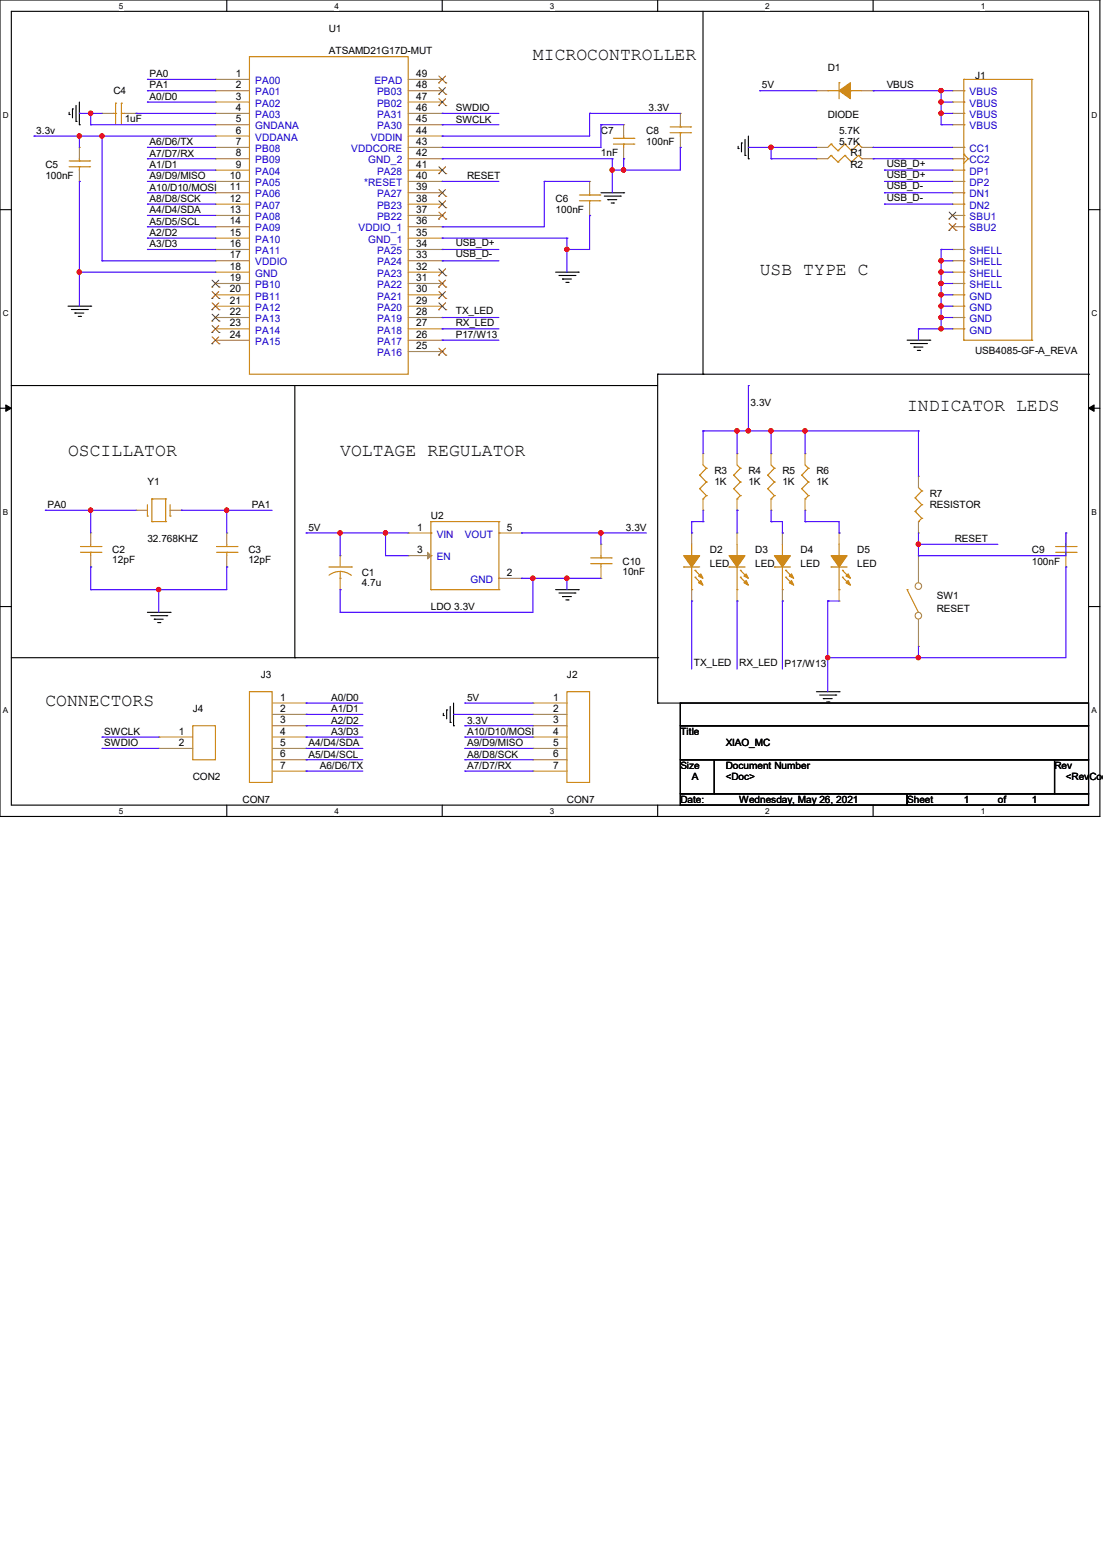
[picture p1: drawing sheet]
<svg xmlns="http://www.w3.org/2000/svg" width="210mm" height="297mm" viewBox="0 0 210 297" stroke-linecap="round" stroke-linejoin="round" font-family="sans-serif">
<path d="M0 0h209.4v155.4h-209.4zM2.2 2.2h205.1v151.1h-205.1z" fill="none" stroke="#000" stroke-width=".21"/>
<g fill="#fff">
<path d="M22.6 .3h.9v1.7h-.9z"/>
<path d="M22.6 153.5h.9v1.8h-.9z"/>
</g>
<path d="M43.2 0v2.2M43.2 153.3v2.1" fill="none" stroke="#000" stroke-width=".21"/>
<g fill="#fff">
<path d="M63.7 .3h.8v1.7h-.8z"/>
<path d="M63.7 153.5h.8v1.8h-.8z"/>
</g>
<path d="M84.2 0v2.2M84.2 153.3v2.1" fill="none" stroke="#000" stroke-width=".21"/>
<g fill="#fff">
<path d="M104.7 .3h.8v1.7h-.8z"/>
<path d="M104.7 153.5h.8v1.8h-.8z"/>
</g>
<path d="M125.2 0v2.2M125.2 153.3v2.1" fill="none" stroke="#000" stroke-width=".21"/>
<g fill="#fff">
<path d="M145.7 .3h.9v1.7h-.9z"/>
<path d="M145.7 153.5h.9v1.8h-.9z"/>
</g>
<path d="M166.2 0v2.2M166.2 153.3v2.1" fill="none" stroke="#000" stroke-width=".21"/>
<g fill="#fff">
<path d="M186.7 .3h.9v1.7h-.9z"/>
<path d="M186.7 153.5h.9v1.8h-.9z"/>
<path d="M.6 21h1.1v1.8h-1.1z"/>
<path d="M207.8 21h1.1v1.8h-1.1z"/>
<path d="M.6 58.8h1.1v1.7h-1.1z"/>
<path d="M207.8 58.8h1.1v1.7h-1.1z"/>
</g>
<path d="M0 39.9h2.2M207.3 39.9h2.1" fill="none" stroke="#000" stroke-width=".21"/>
<g fill="#fff">
<path d="M.6 96.6h1v1.7h-1z"/>
<path d="M207.8 96.6h1v1.7h-1z"/>
</g>
<path d="M0 77.7h2.2M207.3 77.7h2.1" fill="none" stroke="#000" stroke-width=".21"/>
<path d="M1.1 77.1l1.1 .6-1.1 .6zM207.3 77.7l1-.6v1.2z" fill="#000" stroke="#000" stroke-width=".19"/>
<g fill="#fff">
<path d="M.6 134.4h.9v1.7h-.9z"/>
<path d="M207.8 134.4h1v1.7h-1z"/>
</g>
<g fill="none" stroke="#000" stroke-width=".21">
<path d="M15.1 19.4v4.3M133.9 2.2v69M13.2 21.8h.1M13.2 21.4v.4M13.8 20.7h.1M13.8 20.7v1.7M14.5 23.1h.1M14.5 20.1v3M15.1 23.7h.1M114.4 36.7h4.3M115.1 37.3h3M115.7 38h.1"/>
<path d="M115.7 38h1.7M116.4 38.7h.4M116.8 38.7h.1M118.1 37.3h.1M118.7 36.7h.1M140.5 28.3h.1M140.5 27.9v.4M141.2 27.2h.1M141.2 27.2v1.7M141.9 29.6h.1M141.9 26.5v3.1M142.5 30.2h.1"/>
<path d="M142.5 25.9v4.3M13 58.3h4.3M13.6 58.9h3M14.3 59.6h.1M14.3 59.6h1.7M16.6 58.9h.1M17.3 58.3h.1M105.8 51.8h4.3M106.4 52.5h3.1M107.1 53.1h.1M107.1 53.1h1.7M107.7 53.8h.5"/>
<path d="M108.2 53.8h.1M109.5 52.5h.1M110.1 51.8h.1M2.2 73.4h.1M2.2 73.4h123M14.9 60.2h.4M15.3 60.2h.1M56.1 73.4v51.8M125.2 71.2h.1M125.2 71.2h82.1M125.2 71.2v62.7M133.9 71.2h.1"/>
<path d="M172.7 64.8h4.3M173.4 65.4h3M174 66.1h.1M174 66.1h1.7M174.7 66.7h.4M175.1 66.7h.1M176.4 65.4h.1M177 64.8h.1M207.3 71.2h.1M0 115.5h2.2M28.1 116.6h4.3M28.7 117.2h3"/>
<path d="M29.4 117.9h.1M29.4 117.9h1.7M30 118.5h.4M30.4 118.5h.1M31.7 117.2h.1M32.4 116.6h.1M105.8 112.3h4.3M106.4 112.9h3.1M107.1 113.6h.1M107.1 113.6h1.7M107.7 114.2h.5M108.2 114.2h.1"/>
<path d="M109.5 112.9h.1M110.1 112.3h.1M207.3 115.5h2.1M2.2 125.2h123M56.1 125.2h.1M84.4 136.2h.1M84.4 135.8v.4M85 135.2h.1M85 135.2v1.7M85.7 137.5h.1M85.7 134.5v3M86.4 138.2h.1"/>
<path d="M86.4 133.9v4.3M125.2 133.9h.1M125.2 125.2h.1M125.2 133.9h4.3M129.5 133.9h77.8v4.3h-77.8zM129.5 138.2h77.8v6.5h-77.8zM129.5 133.9h.1M155.4 131.7h4.4M156.1 132.3h3M156.8 133h.1M156.8 133h1.7M157.4 133.6h.4"/>
<path d="M157.8 133.6h.1M159.1 132.3h.1M159.8 131.7h.1M129.5 144.7h6.5v6.4h-6.5zM129.5 151.1h43.2v2.2h-43.2zM136 144.7h64.8v6.4h-64.8zM172.7 151.1h34.6v2.2h-34.6zM200.8 144.7h6.5v6.4h-6.5z"/>
</g>
<g fill="none" stroke="#cc8006" stroke-width=".21">
<path d="M157.6 17.3h.1M157.6 17.3h2.2M159.8 15.7h.1M159.8 15.7v3.1M161.9 17.3h.1M161.9 17.3h2.2M158.2 27.4h.1M158.2 27.4l-.6 .7M158.2 27.4l1.4 1.3M159.6 28.7h.1M160.9 27.4h.1M160.9 27.4l-1.3 1.3"/>
<path d="M160.9 27.4l1.2 1.3M162.1 28.7h.1M163.4 27.4h.1M163.4 27.4l-1.3 1.3M163.4 27.4l.7 .7M164.1 28.1h.1M82 99.3h.1M82 99.3h13M82 99.3v13M95 99.3h.1M95 99.3v13M139.7 90.5h.1"/>
<path d="M139.7 93h.1M139.7 90.5l1.3 1.3M139.7 93l1.3 1.4M140.3 95h.1M140.3 88.5l.7 .7M141 89.2h.1M141 91.8h.1M141 94.4h.1M141 89.2l-1.3 1.3M141 91.8l-1.3 1.2M141 94.4l-.7 .6M146.2 90.5h.1"/>
<path d="M146.2 93h.1M146.2 90.5l1.2 1.3M146.2 93l1.2 1.4M146.8 95h.1M146.8 88.5l.6 .7M147.4 89.2h.1M147.4 91.8h.1M147.4 94.4h.1M147.4 89.2l-1.2 1.3M147.4 91.8l-1.2 1.2M147.4 94.4l-.6 .6M82 112.3h.1"/>
<path d="M82 101.5h.1M82 105.8h.1M82 112.3h13M95 112.3h.1M95 110.1h.1M95 101.5h.1M112.5 107.3h3.9M112.5 106.2h3.9M114.4 106.2h.1M114.4 107.3h.1M114.4 105.8v.4M114.4 107.3v.6"/>
<path d="M116.4 107.3h.1M116.4 106.2h.1M172.7 112.3h.1M172.7 112.3l2.2 4.3M47.5 131.7h4.3v17.3h-4.3z"/>
</g>
<g fill="none" stroke="#a84" stroke-width=".21">
<path d="M155.4 17.3h.1M155.4 17.3h2.2M164.1 17.3h2.1M166.2 17.3h.1M155.4 28.1h.1M155.4 28.1h2.2M164.1 28.1h2.1M166.2 28.1h.1M140.3 86.4h.1M140.3 97.2h.1M140.3 86.4v2.1M140.3 95v2.2"/>
<path d="M146.8 86.4h.1M146.8 97.2h.1M146.8 86.4v2.1M146.8 95v2.2M77.7 101.5h.1M77.7 105.8h.1M77.7 101.5h4.3M77.7 105.8h4.3M95 101.5h4.3M95 110.1h4.3M99.3 110.1h.1M99.3 101.5h.1"/>
<path d="M114.4 103.6h.1M114.4 110.1h.1M114.4 103.6v2.2M114.4 107.9v2.2M51.8 133.9h6.5M51.8 136h6.5M51.8 138.2h6.5M58.3 133.9h.1M58.3 136h.1M58.3 138.2h.1M51.8 140.3h6.5M51.8 142.5h6.5"/>
<path d="M51.8 144.7h6.5M51.8 146.8h6.5M58.3 140.3h.1M58.3 142.5h.1M58.3 144.7h.1M58.3 146.8h.1"/>
</g>
<path d="M81.4 105.2l.6 .6-.6 .6z" fill="#a84" stroke="#a84" stroke-width=".21"/>
<path d="M159.8 17.3l2.1-1.6v3.1z" fill-rule="evenodd" fill="#cc8006" stroke="#cc8006" stroke-width=".21"/>
<circle cx="174.8" cy="117.2" r=".62" fill="#fff" stroke="#a84" stroke-width=".21"/>
<path d="M174.9 117.9v5.2M174.9 123.1h.1" fill="none" stroke="#a84" stroke-width=".21"/>
<circle cx="174.8" cy="111.6" r=".62" fill="#fff" stroke="#a84" stroke-width=".21"/>
<g fill="none" stroke="#a84" stroke-width=".21">
<path d="M41 15.1h.1M41 17.3h.1M41 19.4h.1M41 15.1h6.5M41 17.3h6.5M41 19.4h6.5M77.7 15.1h6.5M77.7 17.3h6.5M77.7 19.4h6.5M84.2 19.4h.1M84.2 17.3h.1M84.2 15.1h.1"/>
<path d="M181.4 17.3h.1M181.4 19.4h.1M181.4 17.3h2.1M181.4 19.4h2.1M15.1 28.1h.1M15.1 34.5h.1M15.1 28.1v2.1M15.1 32.4v2.1M19.4 21.6h.1M19.4 21.6h2.2M23.7 21.6h2.2M25.9 21.6h.1"/>
<path d="M41 21.6h.1M41 23.7h.1M41 25.9h.1M41 28.1h.1M41 30.2h.1M41 32.4h.1M41 34.5h.1M41 36.7h.1M41 38.9h.1M41 21.6h6.5M41 23.7h6.5M41 25.9h6.5"/>
<path d="M41 28.1h6.5M41 30.2h6.5M41 32.4h6.5M41 34.5h6.5M41 36.7h6.5M41 38.9h6.5M77.7 21.6h6.5M77.7 23.7h6.5M77.7 25.9h6.5M77.7 28.1h6.5M77.7 30.2h6.5M77.7 32.4h6.5"/>
<path d="M77.7 34.5h6.5M77.7 36.7h6.5M77.7 38.9h6.5M84.2 38.9h.1M84.2 36.7h.1M84.2 34.5h.1M84.2 32.4h.1M84.2 30.2h.1M84.2 28.1h.1M84.2 25.9h.1M84.2 23.7h.1M84.2 21.6h.1"/>
<path d="M112.3 34.5h.1M112.3 34.5v2.2M112.3 38.9v2.1M118.7 23.7h.1M118.7 30.2h.1M118.7 23.7v2.2M118.7 28.1v2.1M129.5 21.6h.1M129.5 28.1h.1M129.5 21.6v2.1M129.5 25.9v2.2M155.4 30.2h.1"/>
<path d="M155.4 30.2h2.2M164.1 30.2h2.1M166.2 30.2h.1M181.4 28.1h.1M181.4 30.2h.1M181.4 32.4h.1M181.4 34.5h.1M181.4 36.7h.1M181.4 38.9h.1M181.4 21.6h.1M181.4 23.7h.1M181.4 21.6h2.1"/>
<path d="M181.4 23.7h2.1M181.4 28.1h2.1M181.4 30.2h2.1M181.4 32.4h2.1M181.4 34.5h2.1M181.4 36.7h2.1M181.4 38.9h2.1M41 41h.1M41 43.2h.1M41 45.3h.1M41 47.5h.1M41 49.7h.1"/>
<path d="M41 51.8h.1M41 54h.1M41 56.1h.1M41 58.3h.1M41 41h6.5M41 43.2h6.5M41 45.3h6.5M41 47.5h6.5M41 49.7h6.5M41 51.8h6.5M41 54h6.5M41 56.1h6.5"/>
<path d="M41 58.3h6.5M77.7 41h6.5M77.7 43.2h6.5M77.7 45.3h6.5M77.7 47.5h6.5M77.7 49.7h6.5M77.7 51.8h6.5M77.7 54h6.5M77.7 56.1h6.5M77.7 58.3h6.5M84.2 58.3h.1M84.2 56.1h.1"/>
<path d="M84.2 54h.1M84.2 51.8h.1M84.2 49.7h.1M84.2 47.5h.1M84.2 45.3h.1M84.2 43.2h.1M84.2 41h.1M112.3 41h.1M181.4 41h.1M181.4 43.2h.1M181.4 56.1h.1M181.4 47.5h.1"/>
<path d="M181.4 49.7h.1M181.4 51.8h.1M181.4 54h.1M181.4 58.3h.1M181.4 41h2.1M181.4 43.2h2.1M181.4 47.5h2.1M181.4 49.7h2.1M181.4 51.8h2.1M181.4 54h2.1M181.4 56.1h2.1M181.4 58.3h2.1"/>
<path d="M41 60.5h.1M41 62.6h.1M41 64.8h.1M41 60.5h6.5M41 62.6h6.5M41 64.8h6.5M77.7 60.5h6.5M77.7 62.6h6.5M77.7 64.8h6.5M77.7 66.9h6.5M84.2 66.9h.1M84.2 64.8h.1"/>
<path d="M84.2 62.6h.1M84.2 60.5h.1M181.4 60.5h.1M181.4 62.6h.1M181.4 60.5h2.1M181.4 62.6h2.1M25.9 97.2h.1M25.9 97.2h2.2M32.4 97.2h2.1M34.5 97.2h.1M133.9 86.4h.1M133.9 97.2h.1"/>
<path d="M133.9 86.4v2.1M133.9 95v2.2M153.3 86.4h.1M153.3 97.2h.1M153.3 86.4v2.1M153.3 95v2.2M174.9 90.7h.1M174.9 90.7v2.1M174.9 99.3v2.2M17.3 101.5h.1M17.3 107.9h.1M17.3 101.5v2.1"/>
<path d="M17.3 105.8v2.1M43.2 101.5h.1M43.2 107.9h.1M43.2 101.5v2.1M43.2 105.8v2.1M64.8 105.8h.1M64.8 112.3h.1M64.8 105.8v2.1M64.8 110.1v2.2M131.7 101.5h.1M131.7 114.4h.1M131.7 101.5v2.1"/>
<path d="M131.7 112.3v2.1M140.3 101.5h.1M140.3 114.4h.1M140.3 101.5v2.1M140.3 112.3v2.1M149 101.5h.1M149 114.4h.1M149 101.5v2.1M149 112.3v2.1M159.8 101.5h.1M159.8 114.4h.1M159.8 101.5v2.1"/>
<path d="M159.8 112.3v2.1M174.9 105.8h.1M174.9 101.5h.1M174.9 105.8v5.2M202.9 101.5h.1M202.9 107.9h.1M202.9 101.5v2.1M202.9 105.8v2.1M101.5 133.9h.1M101.5 136h.1M101.5 138.2h.1M101.5 133.9h6.4"/>
<path d="M101.5 136h6.4M101.5 138.2h6.4M30.2 140.3h.1M30.2 142.5h.1M30.2 140.3h6.5M30.2 142.5h6.5M101.5 140.3h.1M101.5 142.5h.1M101.5 144.7h.1M101.5 146.8h.1M101.5 140.3h6.4M101.5 142.5h6.4"/>
<path d="M101.5 144.7h6.4M101.5 146.8h6.4"/>
</g>
<g fill="none" stroke="#cc8006" stroke-width=".21">
<path d="M22 19.6h.1M22 19.6v3.9M23.1 19.6h.1M23.1 19.6v3.9M47.5 10.8h30.2v60.4h-30.2zM183.5 15.1h.1M183.5 17.3h.1M183.5 19.4h.1M183.5 15.1h13M183.5 15.1v49.7M196.5 15.1h.1M196.5 15.1v49.7"/>
<path d="M13.2 31.7h3.9M13.2 30.6h3.9M15.1 30.6h.1M15.1 31.7h.1M15.1 30.2v.4M15.1 31.7v.7M17.1 31.7h.1M17.1 30.6h.1M21.6 21.6h.4M22 21.6h.1M23.1 21.6h.1M23.1 21.6h.6"/>
<path d="M110.3 38.2h3.9M110.3 37.1h3.9M112.3 37.1h.1M112.3 38.2h.1M112.3 36.7v.4M112.3 38.2v.7M114.2 38.2h.1M114.2 37.1h.1M116.8 27.4h3.9M116.8 26.3h3.9M118.7 26.3h.1M118.7 27.4h.1"/>
<path d="M118.7 25.9v.4M118.7 27.4v.7M120.7 27.4h.1M120.7 26.3h.1M127.6 25.3h3.9M127.6 24.2h3.9M129.5 24.2h.1M129.5 25.3h.1M129.5 23.7v.5M129.5 25.3v.6M131.5 25.3h.1M131.5 24.2h.1"/>
<path d="M158.2 29.6h.1M158.2 29.6l-.6 .6M158.2 29.6l1.4 1.3M159.6 30.9h.1M160.9 29.6h.1M160.9 29.6l-1.3 1.3M160.9 29.6l1.2 1.3M162.1 30.9h.1M163.4 29.6h.1M163.4 29.6l-1.3 1.3M163.4 29.6l.7 .6M164.1 30.2h.1"/>
<path d="M183.5 28.1h.1M183.5 29.4h.1M183.5 30.2h.1M183.5 32.4h.1M183.5 34.5h.1M183.5 36.7h.1M183.5 38.9h.1M183.5 21.6h.1M183.5 23.7h.1M183.5 29.4l.9 .8M184.4 30.2h.1M184.4 30.2l-.9 .9"/>
<path d="M183.5 41h.1M183.5 43.2h.1M183.5 56.1h.1M183.5 47.5h.1M183.5 49.7h.1M183.5 51.8h.1M183.5 54h.1M183.5 58.3h.1M183.5 64.8h.1M183.5 60.5h.1M183.5 62.6h.1M183.5 64.8h13"/>
<path d="M196.5 64.8h.1M28.1 98.3h.1M28.1 96.1v2.2M28.9 99.3h.1M28.9 95h.1M28.9 95v4.3M28.9 99.3h2.6M28.9 95h2.6M31.5 99.3h.1M31.5 95h.1M31.5 95v4.3M32.4 98.3h.1"/>
<path d="M32.4 96.1v2.2M133.2 90.5h.1M133.2 93h.1M133.2 90.5l1.3 1.3M133.2 93l1.3 1.4M133.9 95h.1M133.9 88.5l.6 .7M134.5 89.2h.1M134.5 91.8h.1M134.5 94.4h.1M134.5 89.2l-1.3 1.3M134.5 91.8l-1.3 1.2"/>
<path d="M134.5 94.4l-.6 .6M152.7 90.5h.1M152.7 93h.1M152.7 90.5l1.2 1.3M152.7 93l1.2 1.4M153.3 95h.1M153.3 88.5l.6 .7M153.9 89.2h.1M153.9 91.8h.1M153.9 94.4h.1M153.9 89.2l-1.2 1.3M153.9 91.8l-1.2 1.2"/>
<path d="M153.9 94.4l-.6 .6M174.2 94.8h.1M174.2 97.4h.1M174.2 94.8l1.3 1.3M174.2 97.4l1.3 1.3M174.9 99.3h.1M174.9 92.8l.6 .7M175.5 93.5h.1M175.5 96.1h.1M175.5 98.7h.1M175.5 93.5l-1.3 1.3M175.5 96.1l-1.3 1.3"/>
<path d="M175.5 98.7l-.6 .6M15.3 105.2h3.9M15.3 104.1h3.9M17.3 104.1h.1M17.3 105.2h.1M17.3 103.6v.5M17.3 105.2v.6M19.2 105.2h.1M19.2 104.1h.1M41.2 105.2h3.9M41.2 104.1h3.9M43.2 104.1h.1"/>
<path d="M43.2 105.2h.1M43.2 103.6v.5M43.2 105.2v.6M45.1 105.2h.1M45.1 104.1h.1M62.6 107.9h4.3M64.8 110.1h.1M64.8 108.8l1.3 .3 .8 .4M64.8 108.8l-.9 .1-1.3 .6M64.8 108.8v1.3M66.9 107.9h.1M130.2 107.9h.1"/>
<path d="M130.2 107.9h3M131.7 105.8h.1M131.7 112.3h.1M131.7 103.6v2.2M131.7 107.9v4.4M132.3 108.6h.1M132.3 109.9h.1M132.3 108.6l1.3 1.3M132.3 109.9l1.3 1.3M138.8 107.9h.1M138.8 107.9h3.1M140.3 105.8h.1"/>
<path d="M140.3 112.3h.1M140.3 103.6v2.2M140.3 107.9v4.4M141 108.6h.1M141 109.9h.1M141 108.6l1.3 1.3M141 109.9l1.3 1.3M147.4 107.9h.1M147.4 107.9h3.1M149 105.8h.1M149 112.3h.1M149 103.6v2.2"/>
<path d="M149 107.9v4.4M149.6 108.6h.1M149.6 109.9h.1M149.6 108.6l1.3 1.3M149.6 109.9l1.3 1.3M158.2 107.9h.1M158.2 107.9h3.1M159.8 105.8h.1M159.8 112.3h.1M159.8 103.6v2.2M159.8 107.9v4.4M160.4 108.6h.1"/>
<path d="M160.4 109.9h.1M160.4 108.6l1.3 1.3M160.4 109.9l1.3 1.3M201 105.2h3.9M201 104.1h3.9M202.9 104.1h.1M202.9 105.2h.1M202.9 103.6v.5M202.9 105.2v.6M204.9 105.2h.1M204.9 104.1h.1M36.7 138.2h4.3v6.5h-4.3z"/>
<path d="M107.9 131.7h4.4v17.3h-4.4z"/>
</g>
<g fill="none" stroke="#804000" stroke-width=".19">
<path d="M83.5 17.9h.1M83.5 15.8h.1M83.6 18.8l1.3 1.3M83.6 16.6l1.3 1.3M83.6 14.5l1.3 1.3M84.8 14.5l-1.3 1.3M84.8 18.8l-1.3 1.3M84.8 16.6l-1.3 1.3M84.9 17.9h.1M84.9 15.8h.1M83.5 39.5h.1M83.5 37.4h.1"/>
<path d="M83.5 33.1h.1M83.5 20.1h.1M83.6 38.2l1.3 1.3M83.6 36.1l1.3 1.3M83.6 31.7l1.3 1.4M84.8 38.2l-1.3 1.3M84.8 36.1l-1.3 1.3M84.8 31.7l-1.3 1.4M84.9 39.5h.1M84.9 37.4h.1M84.9 33.1h.1M84.9 20.1h.1"/>
<path d="M40.3 54.7h.1M40.3 56.8h.1M40.3 59h.1M40.4 53.3l1.3 1.4M40.4 55.5l1.3 1.3M40.4 57.7l1.3 1.3M40.4 59.8l1.3 1.3M41.7 53.3l-1.4 1.4M41.7 55.5l-1.4 1.3M41.7 57.7l-1.4 1.3M41.7 59.8l-1.4 1.3M41.7 54.7h.1"/>
<path d="M41.7 56.8h.1M41.7 59h.1M83.5 59h.1M83.5 56.8h.1M83.5 54.7h.1M83.5 52.5h.1M83.5 41.7h.1M83.6 57.7l1.3 1.3M83.6 55.5l1.3 1.3M83.6 53.3l1.3 1.4M83.6 51.2l1.3 1.3M83.6 40.4l1.3 1.3"/>
<path d="M84.8 57.7l-1.3 1.3M84.8 55.5l-1.3 1.3M84.8 53.3l-1.3 1.4M84.8 51.2l-1.3 1.3M84.8 40.4l-1.3 1.3M84.9 59h.1M84.9 56.8h.1M84.9 54.7h.1M84.9 52.5h.1M84.9 41.7h.1M180.7 41.7h.1M180.7 43.9h.1"/>
<path d="M180.7 40.4l1.3 1.3M180.7 42.5l1.3 1.4M182 40.4l-1.3 1.3M182 42.5l-1.3 1.4M182 41.7h.1M182 43.9h.1M40.3 61.1h.1M40.3 63.3h.1M40.3 65.4h.1M40.4 62l1.3 1.3M40.4 64.1l1.3 1.3M41.7 62l-1.4 1.3"/>
<path d="M41.7 64.1l-1.4 1.3M41.7 61.1h.1M41.7 63.3h.1M41.7 65.4h.1M83.5 67.6h.1M83.6 66.3l1.3 1.3M84.8 66.3l-1.3 1.3M84.9 67.6h.1"/>
</g>
<g fill="#cc8006" stroke="#cc8006" stroke-width=".21">
<path d="M158.2 105.8h3.1l-1.5 2.1z" fill-rule="evenodd"/>
<path d="M161.1 111l.4-.5 .4 .9z" fill-rule="evenodd"/>
<path d="M161.1 109.7l.4-.4 .4 .8z" fill-rule="evenodd"/>
<path d="M147.4 105.8h3.1l-1.5 2.1z" fill-rule="evenodd"/>
<path d="M150.7 110.5l.4 .9-.8-.4z" fill-rule="evenodd"/>
<path d="M150.7 109.3l.4 .8-.8-.4z" fill-rule="evenodd"/>
<path d="M138.8 105.8h3.1l-1.6 2.1z" fill-rule="evenodd"/>
<path d="M141.6 111l.5-.5 .4 .9z" fill-rule="evenodd"/>
<path d="M141.6 109.7l.5-.4 .4 .8z" fill-rule="evenodd"/>
<path d="M130.2 105.8h3l-1.5 2.1z" fill-rule="evenodd"/>
<path d="M133 111l.4-.5 .5 .9z" fill-rule="evenodd"/>
<path d="M133.4 109.3l.5 .8-.9-.4z" fill-rule="evenodd"/>
</g>
<g fill="none" stroke="#4200ff" stroke-width=".21">
<path d="M28.1 15.1h.1M28.1 17.3h.1M28.1 19.4h.1M28.1 17.3h12.9M28.1 19.4h12.9M28.1 15.1h12.9M144.7 17.3h.1M144.7 17.3h10.7M166.2 17.3h.1M166.2 17.3h15.2M179.2 17.3h.1M179.2 19.4h.1"/>
<path d="M179.2 17.3v6.4M179.2 19.4h2.2M6.5 25.9h.1M6.5 25.9h34.5M15.1 21.6h.1M15.1 25.9h.1M15.1 34.5h.1M15.1 21.6h4.3M15.1 25.9v2.2M15.1 34.5v23.8M17.3 23.7h.1M17.3 21.6h.1"/>
<path d="M17.3 23.7h23.7M17.3 21.6v2.1M19.4 25.9h.1M19.4 25.9v23.8M25.9 21.6h.1M25.9 21.6h15.1M28.1 28.1h.1M28.1 30.2h.1M28.1 32.4h.1M28.1 34.5h.1M28.1 36.7h.1M28.1 38.9h.1"/>
<path d="M28.1 28.1h12.9M28.1 36.7h12.9M28.1 38.9h12.9M28.1 34.5h12.9M28.1 32.4h12.9M28.1 30.2h12.9M84.2 34.5h.1M84.2 21.6h.1M84.2 23.7h.1M84.2 30.2h.1M84.2 28.1h.1M84.2 25.9h.1"/>
<path d="M84.2 34.5h10.8M84.2 21.6h10.8M84.2 23.7h10.8M84.2 30.2h32.4M103.6 34.5h.1M103.6 34.5h8.7M103.6 34.5v8.7h-19.4M112.3 21.6h.1M112.3 21.6h17.2M112.3 21.6v4.3h-28.1M114.4 23.7h.1M114.4 23.7v4.4h-30.2"/>
<path d="M114.4 23.7h4.3M116.6 30.2h.1M116.6 32.4h.1M116.6 30.2v6.5M118.7 30.2h.1M118.7 32.4h.1M118.7 30.2v2.2M129.5 28.1h.1M129.5 28.1v4.3h-12.9M142.5 28.1h.1M142.5 28.1h12.9M146.8 30.2h.1"/>
<path d="M146.8 28.1h.1M146.8 30.2h8.6M146.8 28.1v2.1M166.2 28.1h.1M166.2 30.2h.1M166.2 28.1h15.2M166.2 30.2h15.2M168.4 36.7h.1M168.4 38.9h.1M168.4 34.5h.1M168.4 32.4h.1M168.4 36.7h13"/>
<path d="M168.4 38.9h13M168.4 34.5h13M168.4 32.4h13M179.2 21.6h.1M179.2 23.7h.1M179.2 21.6h2.2M179.2 23.7h2.2M15.1 51.8h.1M15.1 51.8h25.9M19.4 49.7h.1M19.4 49.7h21.6M28.1 41h.1"/>
<path d="M28.1 43.2h.1M28.1 45.3h.1M28.1 47.5h.1M28.1 47.5h12.9M28.1 41h12.9M28.1 43.2h12.9M28.1 45.3h12.9M84.2 49.7h.1M84.2 47.5h.1M84.2 45.3h.1M84.2 43.2h.1M84.2 47.5h10.8"/>
<path d="M84.2 49.7h10.8M84.2 45.3h23.7M107.9 45.3h.1M107.9 47.5h.1M107.9 45.3v6.5M112.3 41h.1M112.3 41v6.5h-4.4M179.2 56.1h.1M179.2 58.3h.1M179.2 47.5h.1M179.2 49.7h.1M179.2 51.8h.1"/>
<path d="M179.2 54h.1M179.2 56.1h2.2M179.2 47.5v15.1M179.2 58.3h2.2M179.2 47.5h2.2M179.2 49.7h2.2M179.2 51.8h2.2M179.2 54h2.2M84.2 64.8h.1M84.2 62.6h.1M84.2 60.5h.1M84.2 60.5h10.8"/>
<path d="M84.2 62.6h10.8M84.2 64.8h10.8M142.5 73.4h.1M142.5 73.4v8.6M174.9 62.6h.1M174.9 62.6h6.5M174.9 62.6v2.2M179.2 60.5h.1M179.2 62.6h.1M179.2 60.5h2.2M8.6 97.2h.1M8.6 97.2h17.3"/>
<path d="M17.3 97.2h.1M17.3 97.2v4.3M34.5 97.2h.1M34.5 97.2h17.3M43.2 97.2h.1M43.2 97.2v4.3M131.7 99.3h.1M131.7 99.3v2.2M131.7 99.3h2.2M133.9 99.3h.1M133.9 82h.1M133.9 82v4.4"/>
<path d="M133.9 97.2v2.1M133.9 82h41M140.3 97.2h.1M140.3 82h.1M140.3 82v4.4M140.3 97.2v4.3M142.5 82h.1M146.8 99.3h.1M146.8 82h.1M146.8 82v4.4M146.8 97.2v2.1M146.8 99.3h2.2v2.2"/>
<path d="M153.3 99.3h.1M153.3 82h.1M153.3 82v4.4M153.3 97.2v2.1M153.3 99.3h6.5v2.2M174.9 82h.1M174.9 82v8.7M17.3 107.9h.1M17.3 112.3h.1M17.3 107.9v4.4M30.2 112.3h.1M30.2 112.3v4.3"/>
<path d="M43.2 107.9h.1M43.2 107.9v4.4h-25.9M58.3 101.5h.1M58.3 101.5h19.4M64.8 101.5h.1M64.8 112.3h.1M64.8 116.6h.1M64.8 101.5v4.3M64.8 112.3v4.3M73.4 105.8h.1M73.4 101.5h.1M73.4 105.8h4.3"/>
<path d="M73.4 101.5v4.3M99.3 101.5h.1M99.3 110.1h.1M99.3 101.5h23.8M99.3 110.1h15.1M101.5 110.1h.1M101.5 110.1v6.5h-36.7M107.9 110.1h.1M107.9 110.1v2.2M114.4 101.5h.1M114.4 101.5v2.1M131.7 114.4h.1"/>
<path d="M131.7 101.5h.1M131.7 114.4v13M140.3 114.4h.1M140.3 114.4v13M149 114.4h.1M149 101.5h.1M149 114.4v13M157.6 114.4h.1M157.6 114.4v17.3M157.6 114.4h2.2M159.8 101.5h.1M174.9 103.6h.1"/>
<path d="M174.9 105.8h.1M174.9 101.5v4.3M174.9 103.6h15.1M202.9 107.9h.1M202.9 101.5h.1M202.9 101.5v4.3h-28M202.9 107.9v17.3h-45.3M58.3 133.9h.1M58.3 136h.1M58.3 138.2h.1M58.3 133.9h10.8M58.3 136h10.8"/>
<path d="M58.3 138.2h10.8M86.4 136h.1M86.4 136h15.1M88.5 133.9h.1M88.5 138.2h.1M88.5 133.9h13M88.5 138.2h13M157.6 125.2h.1M174.9 125.2h.1M174.9 123.1v2.1M19.4 140.3h.1M19.4 142.5h.1"/>
<path d="M19.4 140.3h10.8M19.4 142.5h10.8M58.3 140.3h.1M58.3 142.5h.1M58.3 144.7h.1M58.3 146.8h.1M58.3 140.3h10.8M58.3 142.5h10.8M58.3 144.7h10.8M58.3 146.8h10.8M88.5 140.3h.1M88.5 142.5h.1"/>
<path d="M88.5 144.7h.1M88.5 146.8h.1M88.5 140.3h13M88.5 142.5h13M88.5 144.7h13M88.5 146.8h13"/>
</g>
<g fill="#f00" stroke="#f00" stroke-width=".21">
<circle cx="179.2" cy="60.4" r=".4"/>
<circle cx="179.2" cy="58.3" r=".4"/>
<circle cx="179.2" cy="62.6" r=".4"/>
<circle cx="179.2" cy="51.8" r=".4"/>
<circle cx="179.2" cy="49.6" r=".4"/>
<circle cx="179.2" cy="56.1" r=".4"/>
<circle cx="179.2" cy="54" r=".4"/>
<circle cx="179.2" cy="17.3" r=".4"/>
<circle cx="179.2" cy="21.6" r=".4"/>
<circle cx="179.2" cy="19.4" r=".4"/>
<circle cx="146.8" cy="28" r=".4"/>
<circle cx="64.7" cy="101.5" r=".4"/>
<circle cx="73.4" cy="101.5" r=".4"/>
<circle cx="114.4" cy="101.5" r=".4"/>
<circle cx="107.9" cy="110.1" r=".4"/>
<circle cx="101.5" cy="110.1" r=".4"/>
<circle cx="17.3" cy="97.1" r=".4"/>
<circle cx="43.2" cy="97.1" r=".4"/>
<circle cx="30.2" cy="112.2" r=".4"/>
<circle cx="17.3" cy="21.6" r=".4"/>
<circle cx="15.1" cy="25.9" r=".4"/>
<circle cx="15.1" cy="51.8" r=".4"/>
<circle cx="19.4" cy="25.9" r=".4"/>
<circle cx="107.9" cy="47.5" r=".4"/>
<circle cx="116.6" cy="32.4" r=".4"/>
<circle cx="118.7" cy="32.4" r=".4"/>
<circle cx="140.3" cy="82" r=".4"/>
<circle cx="146.8" cy="82" r=".4"/>
<circle cx="142.5" cy="82" r=".4"/>
<circle cx="153.3" cy="82" r=".4"/>
<circle cx="174.9" cy="103.6" r=".4"/>
<circle cx="174.9" cy="125.2" r=".4"/>
<circle cx="157.6" cy="125.2" r=".4"/>
</g>
<g font-size="3.4">
<text x="101.5" y="11.3">MICROCONTROLLER</text>
<text x="144.7" y="52.4">USB TYPE C</text>
<text x="172.7" y="78.3">INDICATOR LEDS</text>
<text x="13" y="86.9">OSCILLATOR</text>
<text x="64.8" y="86.9">VOLTAGE REGULATOR</text>
<text x="8.6" y="134.4">CONNECTORS</text>
</g>
<g font-size="1.9">
<text x="62.6" y="6">U1</text>
<text x="62.6" y="10.3">ATSAMD21G17D-MUT</text>
<text x="21.6" y="17.9">C4</text>
<text x="28.5" y="14.7">PA0</text>
<text x="28.5" y="16.8">PA1</text>
<text x="44.9" y="14.6">1</text>
<text x="44.9" y="16.8">2</text>
<text x="79.2" y="16.8">48</text>
<text x="79.2" y="14.6">49</text>
<text x="145.1" y="16.8">5V</text>
<text x="157.6" y="13.6">D1</text>
<text x="168.8" y="16.8">VBUS</text>
<text x="185.7" y="15.1">J1</text>
<text x="23.7" y="23.3">1uF</text>
<text x="28.5" y="19">A0/D0</text>
<text x="44.9" y="19">3</text>
<text x="44.9" y="21.1">4</text>
<text x="44.9" y="23.3">5</text>
<text x="79.2" y="23.3">45</text>
<text x="79.2" y="21.1">46</text>
<text x="79.2" y="19">47</text>
<text x="86.8" y="21.2">SWDIO</text>
<text x="86.8" y="23.3">SWCLK</text>
<text x="123.5" y="21.2">3.3V</text>
<text x="157.6" y="22.4">DIODE</text>
<text x="6.9" y="25.5">3.3v</text>
<text x="28.5" y="27.6">A6/D6/TX</text>
<text x="28.5" y="29.8">A7/D7/RX</text>
<text x="44.9" y="25.4">6</text>
<text x="44.9" y="27.6">7</text>
<text x="44.9" y="29.8">8</text>
<text x="79.2" y="29.8">42</text>
<text x="79.2" y="27.6">43</text>
<text x="79.2" y="25.4">44</text>
<text x="114.4" y="25.4">C7</text>
<text x="114.4" y="29.8">1nF</text>
<text x="123.1" y="25.4">C8</text>
<text x="123.1" y="27.6">100nF</text>
<text x="159.8" y="25.4">5.7K</text>
<text x="159.8" y="27.6">5.7K</text>
<text x="161.9" y="29.8">R1</text>
<text x="8.6" y="31.9">C5</text>
<text x="8.6" y="34.1">100nF</text>
<text x="28.5" y="32">A1/D1</text>
<text x="28.5" y="34.1">A9/D9/MISO</text>
<text x="43.8" y="34.1">10</text>
<text x="44.9" y="31.9">9</text>
<text x="79.2" y="34.1">40</text>
<text x="79.2" y="31.9">41</text>
<text x="88.9" y="34.1">RESET</text>
<text x="161.9" y="31.9">R2</text>
<text x="168.8" y="33.9">USB_D+</text>
<text x="168.8" y="31.8">USB_D+</text>
<text x="28.5" y="36.3">A10/D10/MOSI</text>
<text x="28.5" y="38.4">A8/D8/SCK</text>
<text x="28.5" y="40.6">A4/D4/SDA</text>
<text x="43.8" y="36.2">11</text>
<text x="43.8" y="38.4">12</text>
<text x="43.8" y="40.6">13</text>
<text x="79.2" y="40.6">37</text>
<text x="79.2" y="38.4">38</text>
<text x="79.2" y="36.2">39</text>
<text x="105.8" y="38.4">C6</text>
<text x="105.8" y="40.6">100nF</text>
<text x="168.8" y="36.1">USB_D-</text>
<text x="168.8" y="38.2">USB_D-</text>
<text x="28.5" y="42.8">A5/D5/SCL</text>
<text x="28.5" y="44.9">A2/D2</text>
<text x="28.5" y="47.1">A3/D3</text>
<text x="43.8" y="42.7">14</text>
<text x="43.8" y="44.9">15</text>
<text x="43.8" y="47">16</text>
<text x="79.2" y="47">34</text>
<text x="79.2" y="44.9">35</text>
<text x="79.2" y="42.7">36</text>
<text x="86.8" y="46.9">USB_D+</text>
<text x="43.8" y="49.2">17</text>
<text x="43.8" y="51.4">18</text>
<text x="43.8" y="53.5">19</text>
<text x="79.2" y="53.5">31</text>
<text x="79.2" y="51.4">32</text>
<text x="79.2" y="49.2">33</text>
<text x="86.8" y="49">USB_D-</text>
<text x="43.8" y="55.7">20</text>
<text x="43.8" y="57.8">21</text>
<text x="43.8" y="60">22</text>
<text x="79.2" y="60">28</text>
<text x="79.2" y="57.8">29</text>
<text x="79.2" y="55.7">30</text>
<text x="86.8" y="59.8">TX_LED</text>
<text x="43.8" y="62.1">23</text>
<text x="43.8" y="64.3">24</text>
<text x="79.2" y="64.3">26</text>
<text x="79.2" y="62.1">27</text>
<text x="86.8" y="64.3">P17/W13</text>
<text x="86.8" y="62">RX_LED</text>
<text x="79.2" y="66.5">25</text>
<text x="185.7" y="67.3">USB4085-GF-A_REVA</text>
<text x="142.9" y="77.3">3.3V</text>
<text x="28.1" y="92.4">Y1</text>
<text x="136" y="90.2">R3</text>
<text x="136" y="92.4">1K</text>
<text x="142.5" y="90.2">R4</text>
<text x="142.5" y="92.4">1K</text>
<text x="149" y="90.2">R5</text>
<text x="149" y="92.4">1K</text>
<text x="155.4" y="90.2">R6</text>
<text x="155.4" y="92.4">1K</text>
<text x="177" y="94.5">R7</text>
<text x="9.1" y="96.7">PA0</text>
<text x="47.9" y="96.7">PA1</text>
<text x="58.7" y="101.1">5V</text>
<text x="79.4" y="101">1</text>
<text x="82" y="98.8">U2</text>
<text x="96.5" y="101">5</text>
<text x="119.2" y="101.1">3.3V</text>
<text x="177" y="96.7">RESISTOR</text>
<text x="21.4" y="105.3">C2</text>
<text x="21.4" y="107.3">12pF</text>
<text x="28.1" y="103.2">32.768KHZ</text>
<text x="47.3" y="105.3">C3</text>
<text x="47.3" y="107.3">12pF</text>
<text x="79.4" y="105.3">3</text>
<text x="118.5" y="107.5">C10</text>
<text x="135.2" y="105.3">D2</text>
<text x="135.2" y="107.9">LED</text>
<text x="143.8" y="105.3">D3</text>
<text x="143.8" y="107.9">LED</text>
<text x="152.4" y="105.3">D4</text>
<text x="152.4" y="107.9">LED</text>
<text x="163.2" y="105.3">D5</text>
<text x="163.2" y="107.9">LED</text>
<text x="181.8" y="103.2">RESET</text>
<text x="196.5" y="105.3">C9</text>
<text x="196.5" y="107.5">100nF</text>
<text x="68.9" y="109.6">C1</text>
<text x="68.9" y="111.6">4.7u</text>
<text x="96.5" y="109.6">2</text>
<text x="118.5" y="109.4">10nF</text>
<text x="178.4" y="114">SW1</text>
<text x="82" y="116.1">LDO 3.3V</text>
<text x="178.4" y="116.5">RESET</text>
<text x="49.7" y="129.1">J3</text>
<text x="108" y="129.1">J2</text>
<text x="132.1" y="126.7">TX_LED</text>
<text x="140.8" y="126.7">RX_LED</text>
<text x="149.4" y="127">P17/W13</text>
<text x="36.7" y="135.6">J4</text>
<text x="53.3" y="133.4">1</text>
<text x="53.3" y="135.6">2</text>
<text x="53.3" y="137.7">3</text>
<text x="63" y="133.4">A0/D0</text>
<text x="63" y="135.6">A1/D1</text>
<text x="63" y="137.8">A2/D2</text>
<text x="88.9" y="133.4">5V</text>
<text x="88.9" y="137.8">3.3V</text>
<text x="105.3" y="133.4">1</text>
<text x="105.3" y="135.6">2</text>
<text x="105.3" y="137.7">3</text>
<text x="19.9" y="139.9">SWCLK</text>
<text x="19.9" y="142.1">SWDIO</text>
<text x="34.1" y="139.9">1</text>
<text x="34.1" y="142">2</text>
<text x="53.3" y="139.9">4</text>
<text x="53.3" y="142">5</text>
<text x="58.7" y="142.1">A4/D4/SDA</text>
<text x="63" y="139.9">A3/D3</text>
<text x="88.9" y="139.9">A10/D10/MOSI</text>
<text x="88.9" y="142.1">A9/D9/MISO</text>
<text x="105.3" y="139.9">4</text>
<text x="105.3" y="142">5</text>
<text x="129.5" y="139.9">Title</text>
<text x="138.2" y="142">XIAO_MC</text>
<text x="36.7" y="148.5">CON2</text>
<text x="53.3" y="144.2">6</text>
<text x="53.3" y="146.3">7</text>
<text x="58.7" y="144.2">A5/D4/SCL</text>
<text x="60.9" y="146.4">A6/D6/TX</text>
<text x="88.9" y="144.2">A8/D8/SCK</text>
<text x="88.9" y="146.4">A7/D7/RX</text>
<text x="105.3" y="144.2">6</text>
<text x="105.3" y="146.3">7</text>
<text x="129.5" y="146.3">Size</text>
<text x="131.7" y="148.5">A</text>
<text x="138.2" y="146.3">Document Number</text>
<text x="138.2" y="148.5">&lt;Doc&gt;</text>
<text x="200.8" y="146.3">Rev</text>
<text x="202.9" y="148.5">&lt;RevCode</text>
<text x="46.2" y="152.8">CON7</text>
<text x="108" y="152.8">CON7</text>
<text x="129.5" y="152.8">Date:</text>
<text x="140.8" y="152.8">Wednesday, May 26, 2021</text>
<text x="172.7" y="152.8">Sheet</text>
<text x="183.5" y="152.8">1</text>
<text x="190" y="152.8">of</text>
<text x="196.5" y="152.8">1</text>
</g>
<g font-size="1.9" fill="#00c">
<text x="48.6" y="16">PA00</text>
<text x="71.3" y="16">EPAD</text>
<text x="48.6" y="18.2">PA01</text>
<text x="48.6" y="20.3">PA02</text>
<text x="48.6" y="22.5">PA03</text>
<text x="71.8" y="22.5">PA31</text>
<text x="71.8" y="20.3">PB02</text>
<text x="71.8" y="18.2">PB03</text>
<text x="184.6" y="18.2">VBUS</text>
<text x="184.6" y="20.3">VBUS</text>
<text x="184.6" y="22.5">VBUS</text>
<text x="48.6" y="24.6">GNDANA</text>
<text x="48.6" y="26.8">VDDANA</text>
<text x="48.6" y="29">PB08</text>
<text x="66.9" y="29">VDDCORE</text>
<text x="70.6" y="26.8">VDDIN</text>
<text x="71.8" y="24.6">PA30</text>
<text x="184.6" y="29">CC1</text>
<text x="184.6" y="24.6">VBUS</text>
<text x="48.6" y="31.1">PB09</text>
<text x="48.6" y="33.3">PA04</text>
<text x="48.6" y="35.4">PA05</text>
<text x="69.3" y="35.4">*RESET</text>
<text x="70.1" y="31.1">GND_2</text>
<text x="71.8" y="33.3">PA28</text>
<text x="184.6" y="31.1">CC2</text>
<text x="184.6" y="33.3">DP1</text>
<text x="184.6" y="35.4">DP2</text>
<text x="48.6" y="37.6">PA06</text>
<text x="48.6" y="39.8">PA07</text>
<text x="48.6" y="41.9">PA08</text>
<text x="71.8" y="41.9">PB22</text>
<text x="71.8" y="39.8">PB23</text>
<text x="71.8" y="37.6">PA27</text>
<text x="184.6" y="37.6">DN1</text>
<text x="184.6" y="39.8">DN2</text>
<text x="184.6" y="41.9">SBU1</text>
<text x="48.6" y="44.1">PA09</text>
<text x="48.6" y="46.2">PA10</text>
<text x="68.3" y="44.1">VDDIO_1</text>
<text x="70.1" y="46.2">GND_1</text>
<text x="184.6" y="44.1">SBU2</text>
<text x="48.6" y="48.4">PA11</text>
<text x="48.6" y="50.5">VDDIO</text>
<text x="48.6" y="52.7">GND</text>
<text x="71.8" y="52.7">PA23</text>
<text x="71.8" y="50.5">PA24</text>
<text x="71.8" y="48.4">PA25</text>
<text x="184.6" y="48.4">SHELL</text>
<text x="184.6" y="50.5">SHELL</text>
<text x="184.6" y="52.7">SHELL</text>
<text x="48.6" y="54.9">PB10</text>
<text x="48.6" y="57">PB11</text>
<text x="48.6" y="59.2">PA12</text>
<text x="71.8" y="59.2">PA20</text>
<text x="71.8" y="57">PA21</text>
<text x="71.8" y="54.9">PA22</text>
<text x="184.6" y="57">GND</text>
<text x="184.6" y="54.9">SHELL</text>
<text x="184.6" y="59.2">GND</text>
<text x="48.6" y="61.3">PA13</text>
<text x="48.6" y="63.5">PA14</text>
<text x="48.6" y="65.7">PA15</text>
<text x="71.8" y="65.7">PA17</text>
<text x="71.8" y="63.5">PA18</text>
<text x="71.8" y="61.3">PA19</text>
<text x="184.6" y="61.3">GND</text>
<text x="184.6" y="63.5">GND</text>
<text x="71.8" y="67.8">PA16</text>
<text x="83.1" y="102.4">VIN</text>
<text x="83.1" y="106.7">EN</text>
<text x="88.5" y="102.4">VOUT</text>
<text x="89.6" y="111">GND</text>
</g>
<g font-size="1.6">
<text x="22.6" y="1.7">5</text>
<text x="63.7" y="1.7">4</text>
<text x="104.7" y="1.7">3</text>
<text x="145.7" y="1.7">2</text>
<text x="186.7" y="1.7">1</text>
<text x=".6" y="22.4">D</text>
<text x="207.8" y="22.4">D</text>
<text x=".6" y="60.2">C</text>
<text x="207.8" y="60.2">C</text>
<text x=".6" y="98">B</text>
<text x="207.8" y="98">B</text>
<text x=".6" y="135.8">A</text>
<text x="207.8" y="135.8">A</text>
<text x="22.6" y="154.9">5</text>
<text x="63.7" y="154.9">4</text>
<text x="104.7" y="154.9">3</text>
<text x="145.7" y="154.9">2</text>
<text x="186.7" y="154.9">1</text>
</g>
</svg>
